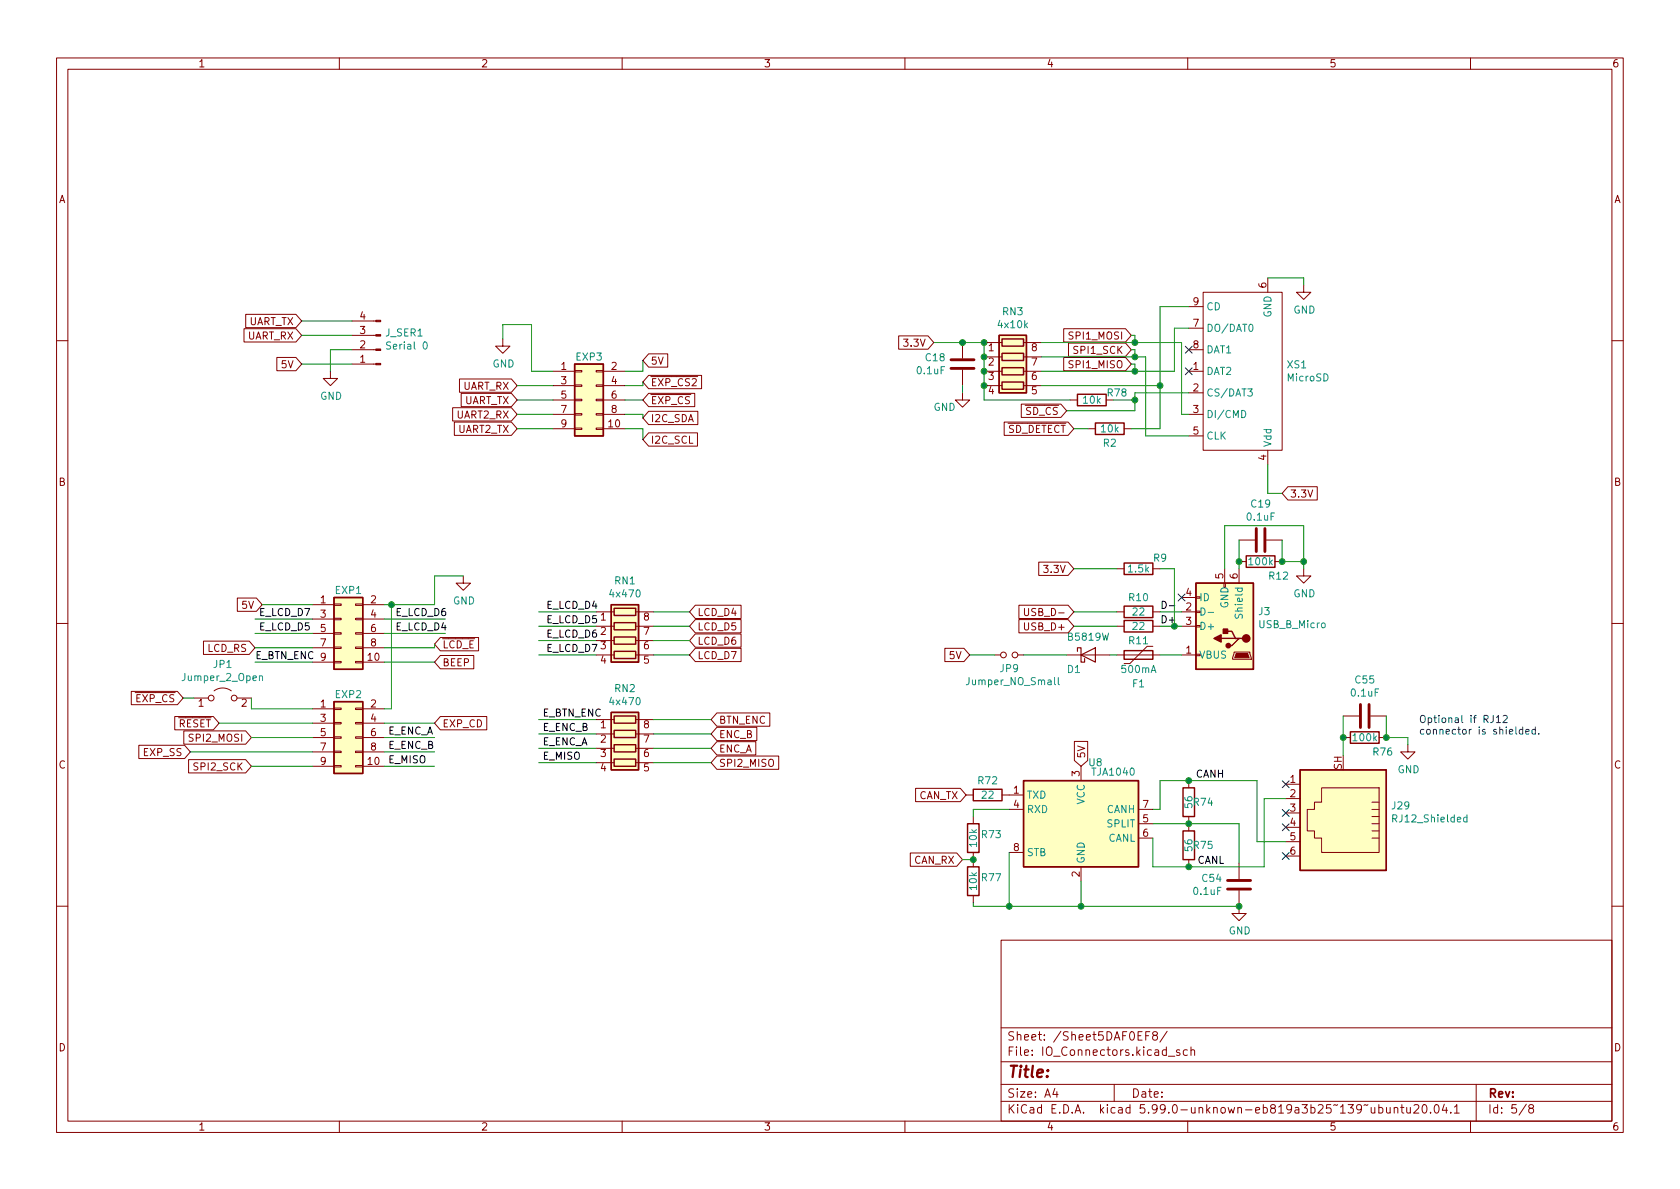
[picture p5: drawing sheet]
<svg xmlns="http://www.w3.org/2000/svg" width="297mm" height="210mm" viewBox="0 0 297 210" stroke-linecap="round" stroke-linejoin="round" font-family="sans-serif">
<g fill="none" stroke="#840000" stroke-width=".18">
<path d="M10 10.2h277v190.1h-277zM12 12.2h273v186.1h-273zM60 10.2v2M110 10.2v2M160 10.2v2M210 10.2v2M260 10.2v2M43.1 58.1h9.2l1 1.2-1 1.2h-9.2zM43.4 55.6h8.9l1 1.2-1 1.1h-8.9zM62.2 56.8h4.2M62.2 59.3h4.2M88.9 59.9v1.3h1.3l-1.3 1.3-1.3-1.3h1.3"/>
<path d="M158.9 59.4h5.2l1 1.2-1 1.1h-5.2zM188.1 58.1h10.9l1 1.2-1 1.2h-10.9zM210.2 58h2.5M210.2 54.2h2.5M212.7 51.7h14v27.9h-14zM224.2 49.1v2.6M230.5 50.4v1.3h1.3l-1.3 1.3-1.3-1.3h1.3M10 60.2h2M48.9 63.2h3.4l1 1.2-1 1.2h-3.4zM58.4 65.7v1.2h1.3l-1.3 1.3-1.3-1.3h1.3M62.2 61.8h4.2M62.2 64.4h4.2"/>
<path d="M80 72.1h10.4l1 1.2-1 1.1h-10.4zM80.3 74.6h10.1l1 1.2-1 1.2h-10.1zM81.2 67h9.2l1 1.2-1 1.2h-9.2zM81.5 69.6h8.9l1 1.1-1 1.2h-8.9zM97.8 65.7h3.8M97.8 75.8h3.8M97.8 68.2h3.8M97.8 70.7h3.8M97.8 73.3h3.8M101.6 75.7h1.3v.2h-1.3zM101.6 73.1h1.3v.3h-1.3zM101.6 70.6h1.3v.3h-1.3z"/>
<path d="M101.6 68.1h1.3v.2h-1.3zM101.6 65.5h1.3v.3h-1.3zM105.4 75.7h1.3v.2h-1.3zM105.4 73.1h1.3v.3h-1.3zM105.4 70.6h1.3v.3h-1.3zM105.4 68.1h1.3v.2h-1.3zM105.4 65.5h1.3v.3h-1.3zM106.7 65.7h3.8M106.7 75.8h3.8M106.7 68.2h3.8M106.7 70.7h3.8M106.7 73.3h3.8"/>
<path d="M114.7 62.6h3.4v2.3h-3.4l-1-1.2zM114.7 66.4h9.3v2.3h-9.3l-1-1.1zM114.7 69.6h8.1v2.3h-8.1l-1-1.2zM114.7 72.7h8.7v2.4h-8.7l-1-1.2zM114.7 76.5h8.6v2.4h-8.6l-1-1.2zM170.2 69.5v1.2h1.2l-1.2 1.3-1.3-1.3h1.3M170.2 60.6v2.8M170.2 65.4v2.8M174 65.7h3.2M174 68.2h3.2M174 60.6h3.2M174 63.1h3.2"/>
<path d="M177.5 74.6h11.3l1.1 1.2-1.1 1.2h-11.3zM180.6 71.5h7l1 1.1-1 1.2h-7zM181 65.7h3.1M181 68.2h3.1M181 60.6h3.1M181 63.1h3.1M188.1 63.2h10.9l1 1.2-1 1.2h-10.9zM188.9 60.7h10.1l1 1.1-1 1.2h-10.1zM189.2 70.7h1.3M192.4 75.8h1.3M198.8 75.8h1.2M210.2 65.7h2.5"/>
<path d="M210.2 73.3h2.5M210.2 69.5h2.5M210.2 77.1h2.5M210.2 61.8h2.5M224.2 79.6v2.6M285 60.2h2M183.7 99.4h5.1l1.1 1.2-1.1 1.2h-5.1zM219.1 99.3h1.2M219.1 95.5h2.8M223.9 95.5h2.8M225.4 99.3h1.3M227.7 86.1h5.2v2.3h-5.2l-1-1.2z"/>
<path d="M10 110.2h2M36 113.4h8.1l1 1.1-1 1.2h-8.1zM42 105.8h3.3l1.1 1.1-1.1 1.2h-3.3zM55.2 106.9h3.9M55.2 117.1h3.9M55.2 109.5h3.9M55.2 112h3.9M55.2 114.5h3.9M59.1 117h1.2v.2h-1.2zM59.1 114.4h1.2v.3h-1.2zM59.1 111.9h1.2v.2h-1.2zM59.1 109.3h1.2v.3h-1.2z"/>
<path d="M59.1 106.8h1.2v.3h-1.2zM62.9 117h1.2v.2h-1.2zM62.9 114.4h1.2v.3h-1.2zM62.9 111.9h1.2v.2h-1.2zM62.9 109.3h1.2v.3h-1.2zM62.9 106.8h1.2v.3h-1.2zM64.1 106.9h3.8M64.1 117.1h3.8M64.1 109.5h3.8M64.1 112h3.8M64.1 114.5h3.8M77.9 115.9h5.9v2.4h-5.9l-1.1-1.2z"/>
<path d="M77.9 112.7h6.7v2.4h-6.7l-1.1-1.2zM81.9 101.8v1.3h1.3l-1.3 1.3-1.3-1.3h1.3M105.4 115.8h3.2M105.4 108.2h3.2M105.4 110.7h3.2M105.4 113.3h3.2M112.4 115.8h3.2M112.4 108.2h3.2M112.4 110.7h3.2M112.4 113.3h3.2M122.9 107h8.1v2.4h-8.1l-1-1.2zM122.9 109.6h8.1v2.3h-8.1l-1-1.2z"/>
<path d="M122.9 112.1h8.1v2.4h-8.1l-1-1.2zM122.9 114.6h8.1v2.4h-8.1l-1-1.2zM167.1 114.6h3.3l1 1.2-1 1.2h-3.3zM175.9 115.8h1M180 115.8h1M180.1 107h8.7l1.1 1.2-1.1 1.2h-8.7zM180.1 109.6h8.7l1.1 1.1-1.1 1.2h-8.7zM181.1 107.6v1l.3 .3 .3-.1 .2-.2v-1M188.6 115.8h7.6M197.5 115.8h7.6M197.5 108.2h1.3M197.5 110.7h1.3"/>
<path d="M197.5 100.6h1.3M203.8 114.3h-1l-3 3h-1M203.8 108.2h1.3M203.8 110.7h1.3M203.8 100.6h1.3M208.9 115.8h2.6M208.9 108.2h2.6M208.9 110.7h2.6M208.9 105.7h2.6M211.5 105.5h.7v.3h-.7zM211.5 108.1h.7v.2h-.7zM211.5 110.6h.7v.3h-.7z"/>
<path d="M216.5 100.6v2.5M218.2 115.3h2.8l.2 1.3h-3.3zM219.1 100.6v2.5M230.5 100.6v1.2h1.3l-1.3 1.3-1.3-1.3h1.3M285 110.2h2M23.2 122.3h8.2l1 1.1-1 1.2h-8.2zM24.5 131.8h8.1l1.1 1.2-1.1 1.1h-8.1zM30.9 126.7h6.8l1 1.2-1 1.2h-6.8zM32.5 129.2h10.9l1 1.2-1 1.2h-10.9zM33.3 134.3h10.1l1 1.2-1 1.2h-10.1zM34.3 123.4h2.5M37.8 122.2a2.54 2.54 0 0 1 3.1 0"/>
<path d="M41.9 123.4h2.5M55.2 130.4h3.9M55.2 125.3h3.9M55.2 135.5h3.9M55.2 127.9h3.9M55.2 133h3.9M59.1 135.4h1.2v.2h-1.2zM59.1 132.8h1.2v.3h-1.2zM59.1 130.3h1.2v.3h-1.2zM59.1 127.8h1.2v.2h-1.2zM59.1 125.2h1.2v.3h-1.2zM62.9 135.4h1.2v.2h-1.2z"/>
<path d="M62.9 132.8h1.2v.3h-1.2zM62.9 130.3h1.2v.3h-1.2zM62.9 127.8h1.2v.2h-1.2zM62.9 125.2h1.2v.3h-1.2zM64.1 130.4h3.8M64.1 125.3h3.8M64.1 135.5h3.8M64.1 127.9h3.8M64.1 133h3.8M77.9 126.7h8.2v2.4h-8.2l-1.1-1.2zM105.4 127.2h3.2M105.4 129.8h3.2"/>
<path d="M105.4 132.3h3.2M105.4 134.9h3.2M112.4 127.2h3.2M112.4 129.8h3.2M112.4 132.3h3.2M112.4 134.9h3.2M126.7 131.2h6.9v2.3h-6.9l-1-1.2zM126.7 133.7h11v2.3h-11l-1-1.1zM126.7 126.1h9.4v2.3h-9.4l-1-1.2zM126.7 128.6h7.1v2.4h-7.1l-1-1.2zM161.9 139.4h7.9l1 1.2-1 1.2h-7.9zM190 131.1h2.3v3.4l-1.2 1-1.1-1z"/>
<path d="M191.1 135.5v2.5M210.2 138v1.3M227.3 138.7h2.6M233.7 139.3h10.1v11.4h-10.1v-2.5h-1.3v-1.3h-1.3v-3.8h1.3v-1.2h1.3zM237.5 126.6h2.8M237.5 130.4h1.3M242.3 126.6h2.8M243.8 130.4h1.3M248.9 131.7v1.3h1.3l-1.3 1.2-1.3-1.2h1.3M160.9 150.8h8.3l1 1.2-1 1.2h-8.3zM170.8 140.6h1.3M172.1 144.4v1.3"/>
<path d="M172.1 150.7v2.6M172.1 158.4v1.2M177.2 140.6h3.8M178.4 143.1h2.6M178.4 150.7h2.6M191.1 153.3v2.5M201.3 143.1h2.5M201.3 145.7h2.5M201.3 148.2h2.5M210.2 144.4v2.5M210.2 152v1.3M219.1 157.5v4h1.2l-1.2 1.3-1.3-1.3h1.3"/>
<path d="M219.1 152.6v2.8M227.3 141.2h2.6M227.3 143.8h2.6M227.3 146.3h2.6M227.3 148.8h2.6M227.3 151.4h2.6M242.6 141.9h1.2M242.6 143.1h1.2M242.6 144.4h1.2M242.6 145.7h1.2M242.6 146.9h1.2M242.6 148.2h1.2"/>
<path d="M10 160.2h2M177 166.3h108v32h-108zM285 160.2h2M60 198.3v2M110 198.3v2M160 198.3v2M177 194.8h108M177 191.8h108M177 187.8h108M177 181.8h108M186.5 192.5l-.4 1h1M186.9 193v1"/>
<path d="M197 191.8v3M202.6 183.1h.5M203.3 182.4h-.7v1.5M204.1 183.1l-.3-.3 .1-.2 .2-.2 .4 .1 .1 .2v.2l-.7 .2-.1 .3v.2l.3 .3h.4l.1-.3v-.4l-.2-.1M206.4 182.4l-1.3 1.9M206.6 186.8h1.1M208.6 185.7l-.4-.1-.2 .2 .1 .3 .5 .1v.4h-.6M209.9 185.7l-.4-.1-.3 .3v.4l.2 .3h.5M210 198.3v2M210.6 185.8l.2-.2 .3 .1 .1 .9M210.6 185.1v1.5M243.8 195.9l.4-.1 .3 .3v.4l-.1 .3h-.6"/>
<path d="M243.8 195.3v1.5M245.1 195.8l.1 1h.4l.2-.1M245.8 195.8v1M246.5 196l.2-.2 .4 .1v.9M246.5 195.8v1M247.6 195.8h.6M247.9 195.3v1.3l.3 .2M248.7 195.8l.1 1h.3l.3-.1M249.4 195.8v1M250 195.5l.6-.2 .2 .2 .1 .3-1 1h1M251.6 195.4l.2-.1a.81 .81 0 0 1 .6 .7 .81 .81 0 0 1-.3 .8h-.2a.81 .81 0 0 1-.5-.6 .81 .81 0 0 1 .2-.8zM252.9 196.7v.1"/>
<path d="M253.8 195.4l.1-.1a.81 .81 0 0 1 .6 .7 .81 .81 0 0 1-.3 .8h-.1a.81 .81 0 0 1-.6-.6 .81 .81 0 0 1 .3-.8zM255.4 195.3l-.4 1h.9M255.7 195.8v1M256.5 196.7v.1M257.1 195.8l.5-.5v1.5M257.1 196.8h.9M260 198.3v2M261 191.8v6.5M269.9 195.3l-1.3 1.9M270.6 196l-.3-.3 .1-.2 .2-.2 .4 .1 .2 .2-.1 .2-.7 .2-.1 .3v.2l.3 .3h.4l.2-.3-.1-.4-.2-.1"/>
<circle cx="177.4" cy="115.8" r=".51"/>
<circle cx="179.5" cy="115.8" r=".51"/>
<circle cx="37.3" cy="123.4" r=".51"/>
<circle cx="41.4" cy="123.4" r=".51"/>
</g>
<g fill="none" stroke="#840000" stroke-width=".25">
<path d="M176.7 59.3h4.8v10.2h-4.8zM177.2 59.9h3.8v1.3h-3.8zM101.6 64.4h5.1v12.7h-5.1zM177.2 62.5h3.8v1.2h-3.8zM177.2 65h3.8v1.3h-3.8zM177.2 67.6h3.8v1.2h-3.8zM190.5 69.7h5.1v2h-5.1zM193.7 74.8h5.1v2h-5.1zM198.8 99.6h5v2h-5zM220.3 98.3h5.1v2h-5.1zM59.1 105.7h5v12.7h-5zM108.1 106.9h4.8v10.2h-4.8z"/>
<path d="M108.6 107.6h3.8v1.2h-3.8zM108.6 110.1h3.8v1.3h-3.8zM108.6 112.6h3.8v1.3h-3.8zM108.6 115.2h3.8v1.3h-3.8zM198.8 115.1h5v1.5h-5zM198.8 107.2h5v2h-5zM198.8 109.7h5v2.1h-5zM211.5 103.1h10.1v15.3h-10.1zM215.9 112.9h2.5M216.5 111.6h1.3l.6 1.3h.7M219.7 112.9h-.6l-1.3 1.3h-.6M59.1 124.1h5v12.7h-5z"/>
<path d="M108.1 126h4.8v10.1h-4.8zM108.6 126.6h3.8v1.3h-3.8zM108.6 129.2h3.8v1.2h-3.8zM108.6 131.7h3.8v1.3h-3.8zM108.6 134.2h3.8v1.3h-3.8zM172.1 139.6h5.1v2h-5.1zM181 138h20.3v15.3h-20.3zM209.2 139.3h2v5.1h-2zM229.9 136.1h15.2v17.8h-15.2zM238.8 129.4h5v2h-5zM171.1 145.7h2v5h-2zM171.1 153.3h2v5.1h-2z"/>
<path d="M209.2 146.9h2v5.1h-2z"/>
</g>
<path d="M221 57.4l.1-.1a.68 .68 0 0 1 .5 .7 .68 .68 0 0 1-.5 .6 .84 .84 0 0 1-.1-1.2zM74.9 60.6l.2-.1a.68 .68 0 0 1 .5 .6 .68 .68 0 0 1-.5 .6l-.2-.1-.1-.4zM219.5 72.6a.64 .64 0 0 1 .8 .6 .64 .64 0 0 1-.8 .6zM220.6 68.8h.8l-.4 .5 .4 .1v.5l-.2 .1-.6-.1M45.9 119.6l.2-.1 .3 .1v.8M187.1 119.8v1.1l.2 .2M212.3 107.5a.64 .64 0 0 1 .8 .6 .64 .64 0 0 1-.8 .7zM213.6 108.3h1M259.4 144.6l-.4-.1-.2 .3 .1 .5h.5M259.4 144.1v1.3" fill="none" stroke="#008484" stroke-width=".18"/>
<path d="M190.5 115.2v-.7h.6v2.6h.7v-.6M191.1 115.8l2.6-1.3v2.6z" fill="none" stroke="#840000" stroke-width=".2"/>
<g fill="#ffffc2" stroke="#ffffc2" stroke-width=".18">
<path d="M101.6 64.4h5.1v12.7h-5.1z"/>
<path d="M176.7 59.3h4.8v10.2h-4.8z"/>
<path d="M59.1 105.7h5v12.7h-5z"/>
<path d="M108.1 126h4.8v10.1h-4.8z"/>
<path d="M108.1 106.9h4.8v10.2h-4.8z"/>
<path d="M211.5 103.1h10.1v15.3h-10.1z"/>
<path d="M229.9 136.1h15.2v17.8h-15.2z"/>
<path d="M59.1 124.1h5v12.7h-5z"/>
<path d="M181 138h20.3v15.3h-20.3z"/>
</g>
<path d="M168.1 65.1h4.1M168.1 63.6h4.1M222.1 93.5v4M223.6 93.5v4M240.5 124.6v4M242.1 124.6v4M217 155.7h4.1M217 157.2h4.1" fill="none" stroke="#840000" stroke-width=".51"/>
<g fill="#840000" stroke="#840000" stroke-width=".25">
<path d="M216.3 111.2h.7v.8h-.7z"/>
<path d="M214.6 112.9l1.3-.6v1.2z"/>
<circle cx="220.3" cy="112.9" r=".63"/>
<circle cx="217.2" cy="114.2" r=".38"/>
</g>
<g fill="#840000" stroke="#840000" stroke-width=".18">
<path d="M218.6 115.6h2l.3 .7h-2.6z"/>
<path d="M66.4 56.6h.9v.3h-.9z"/>
<path d="M66.4 59.2h.9v.2h-.9z"/>
<path d="M66.4 61.7h.9v.3h-.9z"/>
<path d="M66.4 64.3h.9v.2h-.9z"/>
</g>
<path d="M205.5 106.3a.64 .64 0 0 1 .7 .7 .64 .64 0 0 1-.7 .6zM206.8 107.1h.9" fill="none" stroke="#000" stroke-width=".18"/>
<path d="M264 126.5v.9a.41 .41 0 0 1-.5 .4M264.6 126.9l.3-.4v1.3M264.6 127.8h.7M265.8 126.6l.5-.1 .2 .4-.8 .9h.8M269.2 129h-.3l-.3 .2 .1 .6h.5M269.2 128.6v1.2M269.8 129.4l.6-.1-.1-.3h-.3l-.2 .2v.6h.5M271.5 129h-.4l-.2 .2 .1 .6h.5M271.5 128.6v1.2M272.1 129.7v.1" fill="none" stroke="#0000c2" stroke-width=".18"/>
<g fill="none" stroke="#008400" stroke-width=".18">
<path d="M53.3 59.3h8.9M53.3 56.8h8.9M88.9 59.9v-2.5h5.1v8.3h3.8M200 59.3h.7v1.3M210.2 54.2h-5.1v21.6h-5.1M210.2 58h-2.6v7.7h-23.5M224.2 49.1h6.3v1.3M53.3 64.4h8.9M62.2 61.8h-3.8v3.9M91.4 70.7h6.4M91.4 75.8h6.4M91.4 68.2h6.4"/>
<path d="M91.4 73.3h6.4M110.5 70.7h3.2M110.5 75.8h3.2v1.9M110.5 73.3h3.2v.6M113.7 67.6v.6h-3.2M113.7 63.7v2h-3.2M165.1 60.6h8.9v10.1h15.2M170.2 68.2v1.3M184.1 60.6h24.8v12.7h1.3M184.1 68.2h21M184.1 63.1h18.5v14h7.6M189.9 75.8h2.5"/>
<path d="M196.8 70.7h3.9M200 64.4h.7v1.3M200 61.8h.7v1.3M210.2 69.5h-9.5v3.1h-12.1M219.1 95.5v5.1M224.2 82.2v5h2.5M226.7 95.5v3.8h3.8M45.1 109.5h10.1M45.1 112h10.1M45.1 114.5h10.1M45.1 117.1h10.1M46.4 106.9h8.8"/>
<path d="M67.9 109.5h10.8M67.9 112h10.8M67.9 117.1h8.9M69.2 106.9v18.4h-1.3M76.8 113.9v.6h-8.9M81.9 101.8h-5.1v5.1h-8.9M95.2 110.7h10.2M95.2 113.3h10.2M95.2 115.8h10.2M95.2 108.2h10.2M115.6 110.7h6.3M115.6 113.3h6.3"/>
<path d="M115.6 115.8h6.3M115.6 108.2h6.3M171.4 115.8h4.5M181 115.8h7.6M189.9 110.7h7.6M189.9 108.2h7.6M189.9 100.6h7.6M196.2 115.8h1.3M205.1 100.6h2.5v10.1h1.3M205.1 115.8h3.8M205.1 108.2h3.8M216.5 100.6v-7.6h14v7.6"/>
<path d="M32.4 123.4h1.9M33.7 133h21.5M38.7 127.9h16.5M44.4 123.4v1.9h10.8M44.4 130.4h10.8M44.4 135.5h10.8M67.9 133h8.9M67.9 127.9h8.9M67.9 130.4h8.9M67.9 135.5h8.9M95.2 127.2h10.2M95.2 129.8h10.2"/>
<path d="M95.2 132.3h10.2M95.2 134.9h10.2M115.6 127.2h10.1M115.6 129.8h10.1M115.6 132.3h10.1M115.6 134.9h10.1M237.5 126.6v7M245.1 126.6v3.8h3.8v1.3M170.2 152h1.9M172.1 159.6v.7h47M178.4 143.1h-6.3v1.3M178.4 150.7v9.6"/>
<path d="M191.1 155.8v4.5M203.8 145.7h15.3v6.9M203.8 143.1h1.3v-5.1h17.1v10.8h5.1M227.3 141.2h-3.8v12.1h-19.7v-5.1"/>
</g>
<g fill="none" stroke="#000084" stroke-width=".18">
<path d="M209.6 65l1.2 1.3M209.6 61.2l1.2 1.3M210.8 65l-1.2 1.3M210.8 61.2l-1.2 1.3M208.3 105l1.2 1.3M209.5 105l-1.2 1.3M226.7 138.1l1.2 1.2M227.9 138.1l-1.2 1.2M226.7 150.8l1.2 1.2M226.7 143.1l1.2 1.3M226.7 145.7l1.2 1.2M227.9 150.8l-1.2 1.2"/>
<path d="M227.9 143.1l-1.2 1.3M227.9 145.7l-1.2 1.2"/>
</g>
<g fill="#008400" stroke="#008400" stroke-width=".18">
<circle cx="191.1" cy="160.3" r=".51"/>
<circle cx="178.4" cy="160.3" r=".51"/>
<circle cx="219.1" cy="160.3" r=".51"/>
<circle cx="210.2" cy="145.7" r=".51"/>
<circle cx="210.2" cy="153.3" r=".51"/>
<circle cx="172.1" cy="152" r=".51"/>
<circle cx="174" cy="65.7" r=".51"/>
<circle cx="174" cy="68.2" r=".51"/>
<circle cx="200.7" cy="60.6" r=".51"/>
<circle cx="200.7" cy="63.1" r=".51"/>
<circle cx="200.7" cy="65.7" r=".51"/>
<circle cx="205.1" cy="68.2" r=".51"/>
<circle cx="200.7" cy="70.7" r=".51"/>
<circle cx="237.5" cy="130.4" r=".51"/>
<circle cx="210.2" cy="138" r=".51"/>
<circle cx="207.6" cy="110.7" r=".51"/>
<circle cx="245.1" cy="130.4" r=".51"/>
<circle cx="219.1" cy="99.3" r=".51"/>
<circle cx="230.5" cy="99.3" r=".51"/>
<circle cx="226.7" cy="99.3" r=".51"/>
<circle cx="69.2" cy="106.9" r=".51"/>
<circle cx="170.2" cy="60.6" r=".51"/>
<circle cx="174" cy="60.6" r=".51"/>
<circle cx="174" cy="63.1" r=".51"/>
</g>
<text font-size="2.8" fill="#840000" x="178" y="190.6">Title:</text>
<g font-size="2.1" fill="#840000">
<text x="178" y="184">Sheet: /Sheet5DAF0EF8/</text>
<text x="178" y="186.7">File: IO_Connectors.kicad_sch</text>
<text x="178" y="196.9">KiCad E.D.A. kicad 5.99.0-unknown-eb819a3b25~139~ubuntu20.04.1</text>
<text x="178" y="194.1">Size: A4</text>
<text x="200" y="194.1">Date:</text>
<text x="263" y="194.1">Rev:</text>
<text x="263" y="196.9">Id: 5/8</text>
</g>
<g font-size="1.8" fill="#840000">
<text x="35" y="11.9">1</text>
<text x="85" y="11.9">2</text>
<text x="135" y="11.9">3</text>
<text x="185" y="11.9">4</text>
<text x="235" y="11.9">5</text>
<text x="285" y="11.9">6</text>
<text x="10.3" y="35.9">A</text>
<text x="285.3" y="35.9">A</text>
<text x="211" y="54">9</text>
<text x="223.9" y="50.9" transform="rotate(-90 223.9 50.9)">6</text>
<text x="43.9" y="57.5">UART_TX</text>
<text x="63.6" y="59">3</text>
<text x="63.6" y="56.5">4</text>
<text x="211" y="57.8">7</text>
<text x="43.7" y="60">UART_RX</text>
<text x="49.8" y="65.1">5V</text>
<text x="63.6" y="64.1">1</text>
<text x="63.6" y="61.6">2</text>
<text x="99.2" y="65.4">1</text>
<text x="108.1" y="65.4">2</text>
<text x="115" y="64.5">5V</text>
<text x="160.1" y="61.3">3.3V</text>
<text x="174.8" y="62.1">1</text>
<text x="174.8" y="64.6">2</text>
<text x="182.4" y="64.6">7</text>
<text x="182.4" y="62.1">8</text>
<text x="189.4" y="65.1">SPI1_MISO</text>
<text x="189.4" y="60">SPI1_MOSI</text>
<text x="190.1" y="62.6">SPI1_SCK</text>
<text x="211" y="65.4">1</text>
<text x="211" y="61.6">8</text>
<text x="81.8" y="68.9">UART_RX</text>
<text x="82" y="71.5">UART_TX</text>
<text x="99.2" y="67.9">3</text>
<text x="99.2" y="70.5">5</text>
<text x="108.1" y="67.9">4</text>
<text x="108.1" y="70.5">6</text>
<text x="115" y="68.3">~{EXP_CS2}</text>
<text x="115" y="71.5">~{EXP_CS}</text>
<text x="174.8" y="67.2">3</text>
<text x="174.8" y="69.7">4</text>
<text x="182.4" y="69.7">5</text>
<text x="182.4" y="67.2">6</text>
<text x="211" y="69.2">2</text>
<text x="80.8" y="74">UART2_RX</text>
<text x="81" y="76.5">UART2_TX</text>
<text x="99.2" y="73">7</text>
<text x="99.2" y="75.6">9</text>
<text x="107.6" y="75.6">10</text>
<text x="108.1" y="73">8</text>
<text x="115" y="74.6">I2C_SDA</text>
<text x="176.6" y="76.5">~{SD_DETECT}</text>
<text x="180" y="73.4">~{SD_CS}</text>
<text x="211" y="73">3</text>
<text x="211" y="76.8">5</text>
<text x="115" y="78.4">I2C_SCL</text>
<text x="223.9" y="81.4" transform="rotate(-90 223.9 81.4)">4</text>
<text x="10.3" y="85.9">B</text>
<text x="228" y="88">3.3V</text>
<text x="285.3" y="85.9">B</text>
<text x="184.9" y="101.3">3.3V</text>
<text x="42.9" y="107.7">5V</text>
<text x="56.7" y="106.7">1</text>
<text x="65.5" y="106.7">2</text>
<text x="209.7" y="107.9">2</text>
<text x="209.7" y="105.4">4</text>
<text x="216.3" y="102.3" transform="rotate(-90 216.3 102.3)">5</text>
<text x="218.8" y="102.3" transform="rotate(-90 218.8 102.3)">6</text>
<text x="56.7" y="109.2">3</text>
<text x="56.7" y="111.8">5</text>
<text x="65.5" y="109.2">4</text>
<text x="65.5" y="111.8">6</text>
<text x="106.2" y="109.7">1</text>
<text x="106.2" y="112.3">2</text>
<text x="113.8" y="112.3">7</text>
<text x="113.8" y="109.7">8</text>
<text x="123.3" y="108.9">LCD_D4</text>
<text x="123.3" y="111.5">LCD_D5</text>
<text x="181.5" y="111.5">USB_D+</text>
<text x="181.9" y="108.9">USB_D-</text>
<text x="209.7" y="110.5">3</text>
<text x="36.7" y="115.3">LCD_RS</text>
<text x="56.7" y="114.3">7</text>
<text x="65.1" y="116.8">10</text>
<text x="65.5" y="114.3">8</text>
<text x="78.2" y="117.8">BEEP</text>
<text x="78.2" y="114.6">~{LCD_E}</text>
<text x="106.2" y="114.8">3</text>
<text x="106.2" y="117.3">4</text>
<text x="113.8" y="117.3">5</text>
<text x="113.8" y="114.8">6</text>
<text x="123.3" y="114">LCD_D6</text>
<text x="123.3" y="116.5">LCD_D7</text>
<text x="168" y="116.5">5V</text>
<text x="209.7" y="115.6">1</text>
<text x="22.7" y="124.2">~{EXP_CS}</text>
<text x="35.1" y="125">1</text>
<text x="42.7" y="125">2</text>
<text x="56.7" y="125.1">1</text>
<text x="65.5" y="125.1">2</text>
<text x="30.1" y="128.6">~{RESET}</text>
<text x="33.8" y="131.1">SPI2_MOSI</text>
<text x="56.7" y="127.6">3</text>
<text x="56.7" y="130.2">5</text>
<text x="65.5" y="127.6">4</text>
<text x="65.5" y="130.2">6</text>
<text x="78.2" y="128.6">EXP_CD</text>
<text x="106.2" y="128.8">1</text>
<text x="106.2" y="131.3">2</text>
<text x="113.8" y="131.3">7</text>
<text x="113.8" y="128.8">8</text>
<text x="127.1" y="128">BTN_ENC</text>
<text x="127.1" y="130.5">ENC_B</text>
<text x="10.3" y="135.9">C</text>
<text x="25.4" y="133.7">EXP_SS</text>
<text x="34.6" y="136.2">SPI2_SCK</text>
<text x="56.7" y="132.7">7</text>
<text x="56.7" y="135.2">9</text>
<text x="65.1" y="135.2">10</text>
<text x="65.5" y="132.7">8</text>
<text x="106.2" y="133.9">3</text>
<text x="106.2" y="136.4">4</text>
<text x="113.8" y="136.4">5</text>
<text x="113.8" y="133.9">6</text>
<text x="127.1" y="133.1">ENC_A</text>
<text x="127.1" y="135.6">SPI2_MISO</text>
<text x="190.9" y="137.3" transform="rotate(-90 190.9 137.3)">3</text>
<text x="191.9" y="134.2" transform="rotate(-90 191.9 134.2)">5V</text>
<text x="237.2" y="136.1" transform="rotate(-90 237.2 136.1)">SH</text>
<text x="285.3" y="135.9">C</text>
<text x="162.4" y="141.3">CAN_TX</text>
<text x="179.2" y="140.3">1</text>
<text x="179.2" y="142.9">4</text>
<text x="202.1" y="142.9">7</text>
<text x="228.1" y="138.4">1</text>
<text x="228.1" y="141">2</text>
<text x="228.1" y="143.5">3</text>
<text x="202.1" y="145.4">5</text>
<text x="202.1" y="147.9">6</text>
<text x="228.1" y="146">4</text>
<text x="228.1" y="148.6">5</text>
<text x="161.6" y="152.7">CAN_RX</text>
<text x="179.2" y="150.5">8</text>
<text x="190.9" y="155" transform="rotate(-90 190.9 155)">2</text>
<text x="228.1" y="151.1">6</text>
<text x="10.3" y="185.9">D</text>
<text x="285.3" y="185.9">D</text>
<text x="35" y="199.9">1</text>
<text x="85" y="199.9">2</text>
<text x="135" y="199.9">3</text>
<text x="185" y="199.9">4</text>
<text x="235" y="199.9">5</text>
<text x="285" y="199.9">6</text>
</g>
<g font-size="1.8" fill="#008484">
<text x="68.2" y="59.5">J_SER1</text>
<text x="176.6" y="58">4x10k</text>
<text x="177.3" y="55.7">RN3</text>
<text x="213.2" y="58.7">DO/DAT0</text>
<text x="213.2" y="54.9">CD</text>
<text x="224.8" y="56.1" transform="rotate(-90 224.8 56.1)">GND</text>
<text x="228.7" y="55.4">GND</text>
<text x="68.8" y="61.8">Serial 0</text>
<text x="87.1" y="65">GND</text>
<text x="101.9" y="63.7">EXP3</text>
<text x="163.7" y="63.9">C18</text>
<text x="213.2" y="62.5">DAT1</text>
<text x="227.6" y="65.1">XS1</text>
<text x="56.6" y="70.7">GND</text>
<text x="162.2" y="66.2">0.1uF</text>
<text x="191.6" y="71.4">10k</text>
<text x="195.9" y="70.1">R78</text>
<text x="213.2" y="66.3">DAT2</text>
<text x="213.2" y="70.1">CS/DAT3</text>
<text x="227.7" y="67.4">MicroSD</text>
<text x="165" y="72.6">GND</text>
<text x="194.7" y="76.4">10k</text>
<text x="213.2" y="73.9">DI/CMD</text>
<text x="213.2" y="77.7">CLK</text>
<text x="195.1" y="79">R2</text>
<text x="224.8" y="79.1" transform="rotate(-90 224.8 79.1)">Vdd</text>
<text x="221.3" y="89.7">C19</text>
<text x="220.6" y="92">0.1uF</text>
<text x="199.6" y="101.2">1.5k</text>
<text x="204" y="99.3">R9</text>
<text x="220.9" y="99.9">100k</text>
<text x="59.3" y="105">EXP1</text>
<text x="80.1" y="106.9">GND</text>
<text x="108" y="105.6">4x470</text>
<text x="108.7" y="103.3">RN1</text>
<text x="199.7" y="106.3">R10</text>
<text x="212" y="106.3">ID</text>
<text x="217.2" y="107.6" transform="rotate(-90 217.2 107.6)">GND</text>
<text x="224.4" y="102.5">R12</text>
<text x="228.7" y="105.6">GND</text>
<text x="189" y="113.3">B5819W</text>
<text x="199.7" y="113.9">R11</text>
<text x="200.3" y="108.8">22</text>
<text x="200.3" y="111.4">22</text>
<text x="212" y="111.4">D+</text>
<text x="219.7" y="108.9" transform="rotate(-90 219.7 108.9)">Shield</text>
<text x="222.6" y="108.8">J3</text>
<text x="222.7" y="111.1">USB_B_Micro</text>
<text x="37.8" y="118.1">JP1</text>
<text x="176.9" y="118.8">JP9</text>
<text x="188.7" y="119">D1</text>
<text x="198.4" y="119">500mA</text>
<text x="212" y="116.5">VBUS</text>
<text x="32.4" y="120.4">Jumper_2_Open</text>
<text x="59.3" y="123.4">EXP2</text>
<text x="108" y="124.7">4x470</text>
<text x="108.7" y="122.4">RN2</text>
<text x="171.2" y="121.1">Jumper_NO_Small</text>
<text x="200.3" y="121.5">F1</text>
<text x="239" y="123.2">0.1uF</text>
<text x="239.7" y="120.8">C55</text>
<text x="239.3" y="131.1">100k</text>
<text x="192.5" y="135.5">U8</text>
<text x="193.2" y="137.1">TJA1040</text>
<text x="242.9" y="133.6">R76</text>
<text x="247.1" y="136.7">GND</text>
<text x="173" y="138.7">R72</text>
<text x="173.6" y="141.2">22</text>
<text x="181.5" y="141.2">TXD</text>
<text x="181.5" y="143.8">RXD</text>
<text x="191.8" y="142.3" transform="rotate(-90 191.8 142.3)">VCC</text>
<text x="195.7" y="143.8">CANH</text>
<text x="210.8" y="142.8" transform="rotate(-90 210.8 142.8)">56</text>
<text x="211.1" y="142.5">R74</text>
<text x="246.2" y="143.1">J29</text>
<text x="172.7" y="149.7" transform="rotate(-90 172.7 149.7)">10k</text>
<text x="173.6" y="148.2">R73</text>
<text x="195.8" y="146.3">SPLIT</text>
<text x="195.9" y="148.8">CANL</text>
<text x="246.5" y="145.4">RJ12_Shielded</text>
<text x="173.6" y="155.8">R77</text>
<text x="181.5" y="151.4">STB</text>
<text x="191.8" y="152.8" transform="rotate(-90 191.8 152.8)">GND</text>
<text x="210.8" y="150.5" transform="rotate(-90 210.8 150.5)">56</text>
<text x="211.1" y="150.1">R75</text>
<text x="212.6" y="155.9">C54</text>
<text x="172.7" y="157.3" transform="rotate(-90 172.7 157.3)">10k</text>
<text x="211.1" y="158.2">0.1uF</text>
<text x="217.2" y="165.2">GND</text>
</g>
<g font-size="1.8">
<text x="96.5" y="107.7">E_LCD_D4</text>
<text x="45.7" y="108.9">E_LCD_D7</text>
<text x="45.7" y="111.5">E_LCD_D5</text>
<text x="69.8" y="111.5">E_LCD_D4</text>
<text x="69.8" y="108.9">E_LCD_D6</text>
<text x="96.5" y="110.2">E_LCD_D5</text>
<text x="96.5" y="112.7">E_LCD_D6</text>
<text x="45.1" y="116.5">E_BTN_ENC 9</text>
<text x="96.5" y="115.3">E_LCD_D7</text>
<text x="68.6" y="129.9">E_ENC_A</text>
<text x="95.9" y="126.7">E_BTN_ENC</text>
<text x="95.9" y="129.2">E_ENC_B</text>
<text x="95.9" y="131.8">E_ENC_A</text>
<text x="68.6" y="135">E_MISO</text>
<text x="68.6" y="132.4">E_ENC_B</text>
<text x="95.9" y="134.3">E_MISO</text>
<text x="211.4" y="137.5">CANH</text>
<text x="211.6" y="152.7">CANL</text>
</g>
<text font-size="1.8" fill="#008400" x="205.1" y="110.2">D+</text>
<g font-size="1.8" fill="#0000c2">
<text x="250.8" y="127.8">Optional if RJ12</text>
<text x="250.8" y="129.9">connector is shielded.</text>
</g>
</svg>
